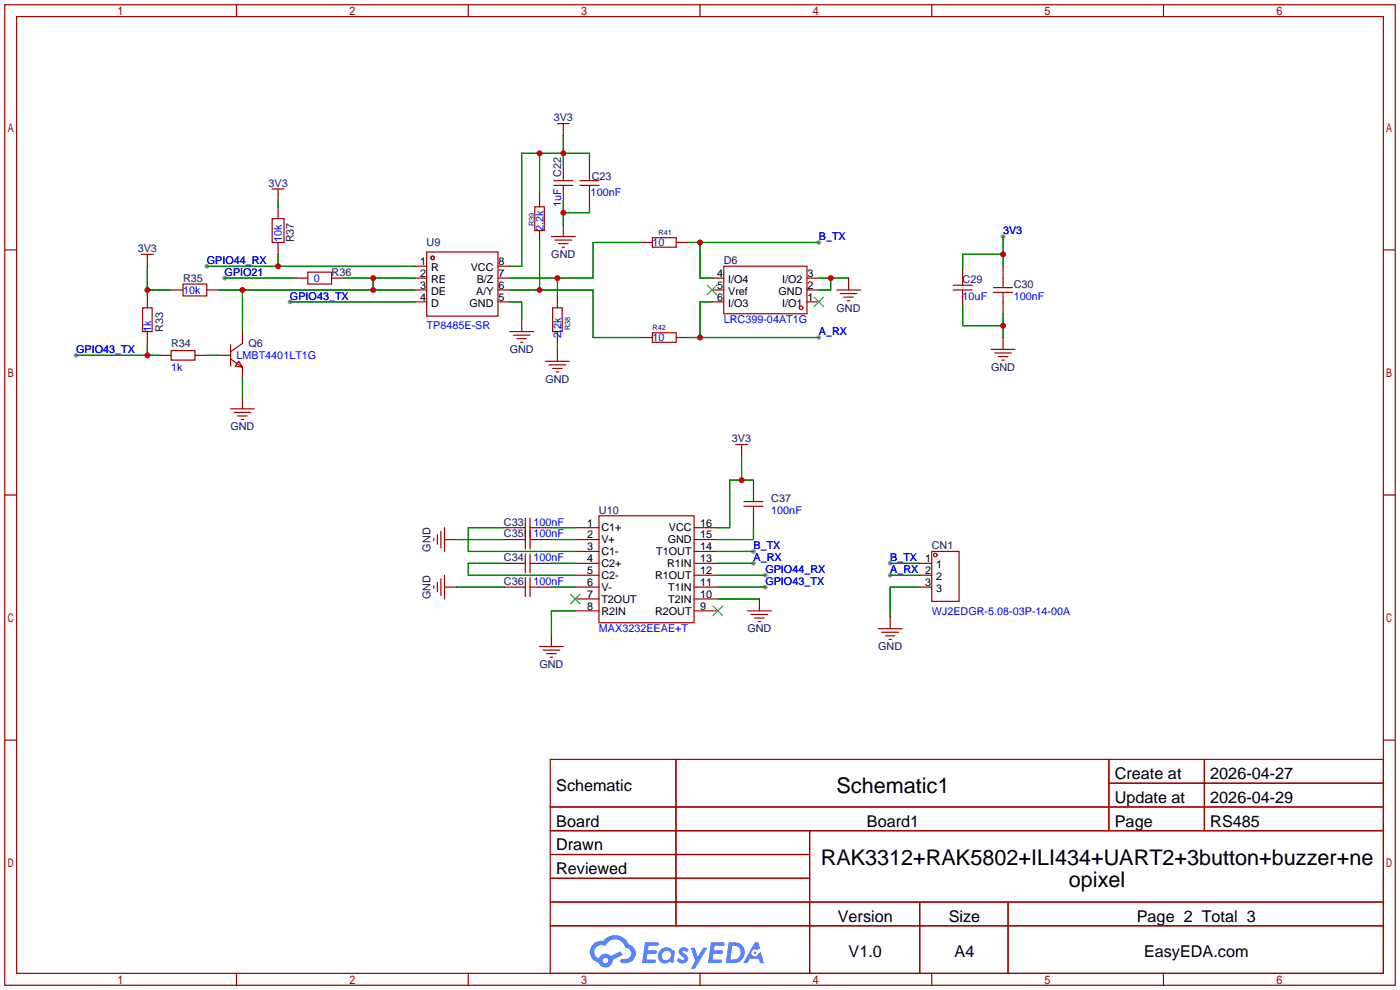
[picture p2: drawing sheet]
<svg xmlns="http://www.w3.org/2000/svg" width="299mm" height="212mm" viewBox="0 0 299 212" stroke-linecap="round" stroke-linejoin="round" font-family="sans-serif">
<g fill="#999">
<circle cx="44.2" cy="56.9" r=".51"/>
<circle cx="214.4" cy="50.5" r=".51"/>
<circle cx="62" cy="64.5" r=".51"/>
<circle cx="16.3" cy="75.9" r=".51"/>
<circle cx="48" cy="59.4" r=".51"/>
<circle cx="175" cy="51.8" r=".51"/>
<circle cx="175" cy="72.1" r=".51"/>
<circle cx="163.6" cy="125.5" r=".51"/>
<circle cx="163.6" cy="122.9" r=".51"/>
<circle cx="161" cy="120.4" r=".51"/>
<circle cx="161" cy="117.9" r=".51"/>
<circle cx="190.2" cy="120.4" r=".51"/>
<circle cx="190.2" cy="122.9" r=".51"/>
</g>
<g fill="none" stroke="#a10000" stroke-width=".25">
<path d="M1 1h297.2v209.6h-297.2zM3.6 3.6h292.1v204.4h-292.1zM50.5 1v2.6M100.1 1v2.6M149.6 1v2.6M199.1 1v2.6M248.7 1v2.6M1 53.4h2.6M295.7 53.4h2.5M1 105.8h2.6M295.7 105.8h2.5M1 158.2h2.6"/>
<path d="M295.7 158.2h2.5M117.6 162.3h178.1v45.7h-178.1zM117.6 172.5h178.1M117.6 177.5h178.1M144.5 162.3v35.6M173 177.5v30.5M237 162.3v15.2M237 167.4h58.7M257.4 162.3v15.2M117.6 182.6h55.4M117.6 192.8h178.1M117.6 187.7h55.4"/>
<path d="M117.6 197.9h178.1M196.6 192.8v15.2M215.4 192.8v15.2M50.5 208v2.6M100.1 208v2.6M149.6 208v2.6M199.1 208v2.6M248.7 208v2.6"/>
</g>
<g fill="#5487ff">
<path d="M145.3 202.7a1.3 1.3 0 0 1 1.9 .3l-.4 .6a.54 .54 0 0 0-.9-.2l.1 .2a1.34 1.34 0 0 1 .9 1.8 1.47 1.47 0 0 1-2.3-.1l.5-.6 .8 .5a.31 .31 0 0 0 .4-.3 .31 .31 0 0 0-.3-.4 1.12 1.12 0 0 1-.7-1.8z"/>
<path d="M147.6 202.5h.9l.6 2 1.2-2h.9l-2.7 4.6h-.9l1-1.7z"/>
<path d="M137.8 201.4h1.7a1.31 1.31 0 0 1 1.2 .2 .4 .4 0 0 1-.3 .5l-1.8 .1-.1 .9h1.6a.4 .4 0 0 1 .4 .4 .4 .4 0 0 1-.5 .4h-1.6l-.2 1.2h1.4a.46 .46 0 0 1 .5 0 .46 .46 0 0 1 .1 .5l-.4 .2h-2.6z"/>
<path d="M151.9 201.4h1.7a1.32 1.32 0 0 1 1.2 .2 .39 .39 0 0 1-.3 .5l-1.8 .1-.1 .9h1.6a.4 .4 0 0 1 .4 .4 .4 .4 0 0 1-.4 .4h-1.7l-.2 1.2h1.4a.46 .46 0 0 1 .5 0 .46 .46 0 0 1 .1 .5l-.4 .2h-2.6z"/>
<path d="M161.3 201.4h.8l.3 1.3-.6 .4a.75 .75 0 0 0-1.1 .3 .75 .75 0 0 0 .5 1 .75 .75 0 0 0 .9-.7l.5-.2 .6 2.3h-.8l-.3-.9h-1.8l-.5 .9h-1z"/>
<path d="M155.7 201.4l-.6 4.4h1.5a2.27 2.27 0 0 0 2.6-2.2 2.27 2.27 0 0 0-2.7-2.2zM156.5 202.1a1.5 1.5 0 0 1 1.8 1.6 1.5 1.5 0 0 1-1.9 1.4h-.3z"/>
<path d="M141.2 203a1.6 1.6 0 0 0-.3 2.3 1.6 1.6 0 0 0 2.3 .2l.7 .3 .3-2.4-.1-.3-.5-.1a1.58 1.58 0 0 0-2.4 0zM141.8 203.5a.98 .98 0 0 1 1.6 .4 .98 .98 0 0 1-1.1 1.3 .94 .94 0 0 1-.9-.7 .94 .94 0 0 1 .4-1z"/>
<path d="M126.8 201.8a2.37 2.37 0 0 0 1.1 4 1.54 1.54 0 0 0 1.8 1 1.54 1.54 0 0 0 1.2-1.6l2.2-1.1-.5-.8-2 1a1.57 1.57 0 0 0-2.7 .5 1.5 1.5 0 0 1-.7-2.1 1.5 1.5 0 0 1 2.2-.5 2.23 2.23 0 0 1 2.3-1.4 2.23 2.23 0 0 1 2 1.8 1.16 1.16 0 0 1 1.2 1.1 1.16 1.16 0 0 1-1.1 1.2h-.7a.47 .47 0 0 0-.5 .4 .47 .47 0 0 0 .4 .5 2.17 2.17 0 0 0 2.5-.9 2.17 2.17 0 0 0-.3-2.7l-.8-.4a3.2 3.2 0 0 0-5.5-.7l-1.1 .1zM128.8 205.3a.6 .6 0 0 1 1.2 0 .6 .6 0 0 1-1.2 0z"/>
<circle cx="161.4" cy="203.6" r=".28"/>
</g>
<g fill="none" stroke="#a10000" stroke-width=".25">
<path d="M118.4 39.6h4M118.4 38.6h4M119.1 26.4h2.6M120.4 26.4v2.6M120.4 35.3v3.3M120.4 39.6v3.3M124 39.6h4M124 38.6h4M126 34v4.6M126 39.6v4.6M30.2 54.4h2.6M31.5 54.4v2.5"/>
<path d="M58.2 46.7h2.5v5.1h-2.5zM58.2 40.4h2.5M59.4 40.4v2.5M59.4 44.2v2.5M59.4 51.8v2.6M63.2 59.4h2.6M65.8 58.2h5.1v2.5h-5.1zM70.9 59.4h2.5M88.6 59.4h2.6M88.6 56.9h2.6M91.2 53.8h15.2v13.8h-15.2zM106.4 59.4h2.6"/>
<path d="M106.4 56.9h2.6M114.3 44.2h2v5.1h-2zM115.3 41.7v2.5M115.3 49.3v2.5M117.9 50.5h5M118.6 51.3h3.6M119.4 52.1h2M120.1 52.8h.5M120.4 48v2.5M136.9 51.8h2.5M139.4 50.8h5.1v2h-5.1zM144.5 51.8h2.6"/>
<path d="M152.1 59.4h2.6M154.7 56.9h17.8v10.2h-17.8zM172.5 59.4h2.5M181.4 59.4v2.6M205.7 57.7v3.3M214.4 56.9v4.6M30.5 65.8h2v5.1h-2zM31.5 63.2v2.6M31.5 70.9v2.5M34 75.9h2.6M36.6 74.9h5.1v2.1h-5.1zM36.6 62h2.5"/>
<path d="M39.1 60.7h5.1v2.5h-5.1zM41.7 75.9h2.5M44.2 62h2.5M46.7 75.9h2.6M49.3 76.7l2.5 1.8M49.3 73.7v4.5M51.1 77.2l.7 1.3-1.5-.3zM51.8 70.9v2.5l-2.5 1.8M51.8 78.5v2.5M88.6 64.5h2.6M88.6 62h2.6M106.4 64.5h2.6"/>
<path d="M106.4 62h2.6M109 70.9h5M109.7 71.6h3.6M110.5 72.4h2M111.3 73.2h.5M111.5 68.3v2.6M116.6 77.2h5.1M117.3 78h3.6M118.1 65.8h2v5.1h-2zM118.1 78.7h2M118.9 79.5h.5M119.1 63.2v2.6"/>
<path d="M119.1 70.9v2.5M119.1 74.7v2.5M136.9 72.1h2.5M139.4 71.1h5.1v2.1h-5.1zM144.5 72.1h2.6M152.1 64.5h2.6M152.1 62h2.6M172.5 64.5h2.5M172.5 62h2.5M178.8 62h5.1M179.6 62.7h3.5M180.3 63.5h2.1"/>
<path d="M181.1 64.3h.5M203.7 62h4.1M203.7 61h4.1M205.7 62v3.3M211.8 74.7h5.1M212.3 61.5h4.1M212.3 62.5h4.1M212.6 75.4h3.6M213.4 76.2h2M214.1 77h.5M214.4 62.5v4.6M214.4 72.1v2.6"/>
<path d="M49.3 87.4h5.1M50 88.1h3.6M50.8 88.9h2M51.6 89.7h.5M51.8 84.8v2.6M157.2 95h2.6M158.5 95v2.5M92.7 115.1v.5M93.5 114.3v2M94.2 113.5v3.6M95 115.3h2.5M95 112.8v5.1"/>
<path d="M107.7 112.8h4.6M107.7 115.3h4.6M112.3 110.7v6.6M112.3 118.4v4M113.3 112.8h4.6M113.3 115.3h4.6M113.3 110.7v6.6M113.3 118.4v4M122.9 112.8h5.1M122.9 115.3h5.1M122.9 117.9h5.1M128 110.2h20.3v22.9h-20.3z"/>
<path d="M148.3 112.8h5.1M148.3 115.3h5.1M148.3 117.9h5.1M159 108.2h4.1M159 107.2h4.1M161 102.6v4.6M161 108.2v4.6M199.1 117.9h5.9v10.6h-5.9zM92.7 125.2v.5M93.5 124.5v2M94.2 123.7v3.6M95 125.5h2.5"/>
<path d="M95 122.9v5.1M107.7 120.4h4.6M107.7 125.5h4.6M112.3 123.4v4.1M113.3 120.4h4.6M113.3 125.5h4.6M113.3 123.4v4.1M115.3 138.2h5.1M116.1 138.9h3.5M116.8 139.7h2.1M117.9 135.6v2.6M122.9 120.4h5.1"/>
<path d="M122.9 122.9h5.1M122.9 125.5h5.1M122.9 128h5.1M122.9 130.6h5.1M148.3 120.4h5.1M148.3 122.9h5.1M148.3 125.5h5.1M148.3 128h5.1M148.3 130.6h5.1M159.8 130.6h5M160.5 131.3h3.6M161.3 132.1h2"/>
<path d="M162.1 132.8h.5M162.3 128v2.6M187.7 134.4h5.1M188.5 135.1h3.5M189.2 135.9h2.1M190 136.7h.5M190.2 131.8v2.6M196.6 120.4h2.5M196.6 122.9h2.5M196.6 125.5h2.5M117.6 140.5h.5"/>
<circle cx="92.5" cy="55.1" r=".38"/>
<circle cx="171.2" cy="65.8" r=".38"/>
<circle cx="199.9" cy="118.6" r=".38"/>
</g>
<path d="M151.1 61l2.1 2M153.2 61l-2.1 2M174 63.5l2 2M176 63.5l-2 2M121.9 127l2.1 2M124 127l-2.1 2M152.4 129.5l2 2.1M154.4 129.5l-2 2.1" fill="none" stroke="#3c3" stroke-width=".25"/>
<g fill="none" stroke="#008700" stroke-width=".25">
<path d="M115.3 32.8v8.9M120.4 29v6.3M126 34v-1.2h-14.5v24.1h-2.5M31.5 56.9v6.3M44.2 56.9h44.4M48 59.4h15.2M59.4 42.9v1.3M59.4 54.4v2.5M73.4 59.4h15.2M79.8 59.4v2.6M115.3 51.8v10.2M119.1 59.4v3.8"/>
<path d="M120.4 42.9v5.1M126 44.2v1.3h-5.6M136.9 51.8h-10.2v7.6h-17.7M147.1 51.8h27.9M149.6 51.8v7.6h2.5M175 59.4h6.4M177.5 59.4v2.6h-2.5M214.4 50.5v6.4M214.4 54.4h-8.7v3.3M16.3 75.9h17.7M31.5 73.4v2.5M31.5 62h5.1"/>
<path d="M44.2 75.9h2.5M46.7 62h41.9M51.8 62v8.9M62 64.5h26.6M109 64.5h2.5v3.8M109 62h17.7v10.1h10.2M119.1 73.4v1.3M147.1 72.1h27.9M152.1 64.5h-2.5v7.6M205.7 65.3v4.3h8.7M214.4 67.1v5M51.8 81v3.8"/>
<path d="M158.5 97.5v5.1M97.5 115.3h10.2M107.7 112.8h-7.6v5.1h22.8M117.9 112.8h5M117.9 115.3h5M153.4 117.9h7.6M161 102.6h-5v10.2h-2.6M161 112.8v2.5h-7.6M97.5 125.5h10.2M107.7 120.4h-7.6v2.5h22.8M117.9 120.4h5M117.9 125.5h5"/>
<path d="M122.9 130.6h-5v5M153.4 122.9h10.2M153.4 120.4h7.6M153.4 125.5h10.2M153.4 128h8.9M190.2 122.9h6.4M190.2 120.4h6.4M196.6 125.5h-6.4v6.3"/>
</g>
<g fill="#c00">
<circle cx="59.4" cy="56.9" r=".63"/>
<circle cx="214.4" cy="54.4" r=".63"/>
<circle cx="214.4" cy="69.6" r=".63"/>
<circle cx="31.5" cy="75.9" r=".63"/>
<circle cx="31.5" cy="62" r=".63"/>
<circle cx="120.4" cy="32.8" r=".63"/>
<circle cx="115.3" cy="32.8" r=".63"/>
<circle cx="120.4" cy="45.5" r=".63"/>
<circle cx="149.6" cy="51.8" r=".63"/>
<circle cx="149.6" cy="72.1" r=".63"/>
<circle cx="177.5" cy="59.4" r=".63"/>
<circle cx="115.3" cy="62" r=".63"/>
<circle cx="119.1" cy="59.4" r=".63"/>
<circle cx="51.8" cy="62" r=".63"/>
<circle cx="79.8" cy="62" r=".63"/>
<circle cx="79.8" cy="59.4" r=".63"/>
<circle cx="158.5" cy="102.6" r=".63"/>
</g>
<g font-size="4.6">
<text x="178.8" y="169.4">Schematic1</text>
<text x="175.4" y="184.9">RAK3312+RAK5802+ILI434+UART2+3button+buzzer+ne</text>
<text x="228.4" y="189.5">opixel</text>
</g>
<g font-size="3.5">
<text x="238.3" y="166.5">Create at</text>
<text x="258.7" y="166.5">2026-04-27</text>
<text x="118.9" y="169.1">Schematic</text>
<text x="238.3" y="171.6">Update at</text>
<text x="258.7" y="171.6">2026-04-29</text>
<text x="118.9" y="176.7">Board</text>
<text x="185.3" y="176.7">Board1</text>
<text x="238.3" y="176.7">Page</text>
<text x="258.7" y="176.7">RS485</text>
<text x="118.9" y="181.8">Drawn</text>
<text x="118.9" y="186.8">Reviewed</text>
<text x="179.1" y="197">Version</text>
<text x="202.8" y="197">Size</text>
<text x="243" y="197">Page 2 Total 3</text>
<text x="181.4" y="204.6">V1.0</text>
<text x="204" y="204.6">A4</text>
<text x="244.5" y="204.6">EasyEDA.com</text>
</g>
<g font-size="2.3" fill="#000080">
<text x="118.3" y="26">3V3</text>
<text x="57.4" y="39.9">3V3</text>
<text x="119.9" y="37.8" transform="rotate(-90 119.9 37.8)">C22</text>
<text x="126.5" y="38.4">C23</text>
<text x="29.4" y="53.9">3V3</text>
<text x="62.8" y="51.8" transform="rotate(-90 62.8 51.8)">R37</text>
<text x="91.2" y="52.6">U9</text>
<text x="70.9" y="59">R36</text>
<text x="117.8" y="55.2">GND</text>
<text x="154.7" y="56.4">D6</text>
<text x="39.1" y="60.2">R35</text>
<text x="205.7" y="60.5">C29</text>
<text x="216.7" y="61.5">C30</text>
<text x="34.8" y="70.9" transform="rotate(-90 34.8 70.9)">R33</text>
<text x="178.8" y="66.6">GND</text>
<text x="36.6" y="74.2">R34</text>
<text x="53.1" y="74.2">Q6</text>
<text x="108.9" y="75.5">GND</text>
<text x="116.6" y="81.8">GND</text>
<text x="211.8" y="79.3">GND</text>
<text x="49.3" y="92">GND</text>
<text x="156.4" y="94.5">3V3</text>
<text x="164.8" y="107.2">C37</text>
<text x="107.7" y="112.3">C33</text>
<text x="128" y="109.8">U10</text>
<text x="92" y="117.9" transform="rotate(-90 92 117.9)">GND</text>
<text x="107.7" y="119.9">C34</text>
<text x="107.7" y="114.9">C35</text>
<text x="199.1" y="117.4">CN1</text>
<text x="107.7" y="125">C36</text>
<text x="92" y="128" transform="rotate(-90 92 128)">GND</text>
<text x="159.7" y="135.2">GND</text>
<text x="115.3" y="142.8">GND</text>
<text x="187.7" y="139">GND</text>
</g>
<g font-size="2.3" fill="#00f">
<text x="126.2" y="42">100nF</text>
<text x="119.9" y="44.2" transform="rotate(-90 119.9 44.2)">1uF</text>
<text x="60.2" y="51.8" transform="rotate(-90 60.2 51.8)">10k</text>
<text x="116.1" y="49.3" transform="rotate(-90 116.1 49.3)">2.2k</text>
<text x="139.4" y="52.6">10</text>
<text x="175" y="51.4">B_TX</text>
<text x="214.4" y="50.1">3V3</text>
<text x="44.2" y="56.4">GPIO44_RX</text>
<text x="48" y="59">GPIO21</text>
<text x="39.1" y="62.8">10k</text>
<text x="62" y="64.1">GPIO43_TX</text>
<text x="67.1" y="60.2">0</text>
<text x="205.7" y="64.1">10uF</text>
<text x="216.7" y="64.1">100nF</text>
<text x="32.3" y="70.9" transform="rotate(-90 32.3 70.9)">1k</text>
<text x="91.2" y="70.4">TP8485E-SR</text>
<text x="154.7" y="69.1">LRC399-04AT1G</text>
<text x="175" y="71.7">A_RX</text>
<text x="16.3" y="75.5">GPIO43_TX</text>
<text x="50.5" y="76.8">LMBT4401LT1G</text>
<text x="119.9" y="72.1" transform="rotate(-90 119.9 72.1)">2.2k</text>
<text x="139.4" y="72.9">10</text>
<text x="36.6" y="79.3">1k</text>
<text x="114" y="112.3">100nF</text>
<text x="164.8" y="109.8">100nF</text>
<text x="114" y="119.9">100nF</text>
<text x="114" y="114.9">100nF</text>
<text x="161" y="119.9">A_RX</text>
<text x="161" y="117.4">B_TX</text>
<text x="190.2" y="119.9">B_TX</text>
<text x="114" y="125">100nF</text>
<text x="163.6" y="125">GPIO43_TX</text>
<text x="163.6" y="122.5">GPIO44_RX</text>
<text x="190.2" y="122.5">A_RX 2</text>
<text x="199.1" y="131.4">WJ2EDGR-5.08-03P-14-00A</text>
<text x="128" y="135.2">MAX3232EEAE+T</text>
</g>
<g font-size="2.3">
<text x="89.8" y="56.7">1</text>
<text x="89.8" y="59.2">2</text>
<text x="92.1" y="57.9">R</text>
<text x="100.6" y="57.9">VCC</text>
<text x="106.6" y="59.2">7</text>
<text x="106.6" y="56.7">8</text>
<text x="153.3" y="59.2">4</text>
<text x="172.6" y="59.2">3</text>
<text x="89.8" y="61.7">3</text>
<text x="89.8" y="64.3">4</text>
<text x="92.1" y="60.5">RE</text>
<text x="92.1" y="63">DE</text>
<text x="92.1" y="65.6">D</text>
<text x="100.4" y="65.6">GND</text>
<text x="101.8" y="63">A/Y</text>
<text x="101.9" y="60.5">B/Z</text>
<text x="106.6" y="64.3">5</text>
<text x="106.6" y="61.7">6</text>
<text x="153.3" y="61.7">5</text>
<text x="153.3" y="64.3">6</text>
<text x="155.6" y="60.5">I/O4</text>
<text x="155.6" y="63">Vref</text>
<text x="155.6" y="65.6">I/O3</text>
<text x="166.4" y="63">GND</text>
<text x="167.2" y="65.6">I/O1</text>
<text x="167.2" y="60.5">I/O2</text>
<text x="172.6" y="64.3">1</text>
<text x="172.6" y="61.7">2</text>
<text x="125.5" y="112.5">1</text>
<text x="128.5" y="113.6">C1+</text>
<text x="143" y="113.6">VCC</text>
<text x="149.6" y="112.5">16</text>
<text x="125.5" y="115.1">2</text>
<text x="125.5" y="117.6">3</text>
<text x="128.5" y="116.1">V+</text>
<text x="128.5" y="118.6">C1-</text>
<text x="140.3" y="118.6">T1OUT</text>
<text x="142.7" y="116.1">GND</text>
<text x="149.6" y="117.6">14</text>
<text x="149.6" y="115.1">15</text>
<text x="125.5" y="120.2">4</text>
<text x="125.5" y="122.7">5</text>
<text x="125.5" y="125.2">6</text>
<text x="128.5" y="121.2">C2+</text>
<text x="128.5" y="123.7">C2-</text>
<text x="140" y="123.7">R1OUT</text>
<text x="142.6" y="121.2">R1IN</text>
<text x="149.6" y="125.2">11</text>
<text x="149.6" y="122.7">12</text>
<text x="149.6" y="120.2">13</text>
<text x="197.7" y="120.2">1</text>
<text x="197.7" y="125.2">3</text>
<text x="200.1" y="121.4">1</text>
<text x="200.1" y="124">2</text>
<text x="125.5" y="127.8">7</text>
<text x="125.5" y="130.3">8</text>
<text x="128.5" y="126.3">V-</text>
<text x="128.5" y="128.8">T2OUT</text>
<text x="128.5" y="131.3">R2IN</text>
<text x="140" y="131.3">R2OUT</text>
<text x="142.8" y="128.8">T2IN</text>
<text x="142.8" y="126.3">T1IN</text>
<text x="149.6" y="130.3">9</text>
<text x="149.6" y="127.8">10</text>
<text x="200.1" y="126.5">3</text>
</g>
<g font-size="1.6" fill="#000080">
<text x="114.2" y="48.3" transform="rotate(-90 114.2 48.3)">R39</text>
<text x="140.7" y="50.2">R41</text>
<text x="121.9" y="70.6" transform="rotate(-90 121.9 70.6)">R38</text>
<text x="139.4" y="70.6">R42</text>
</g>
</svg>
